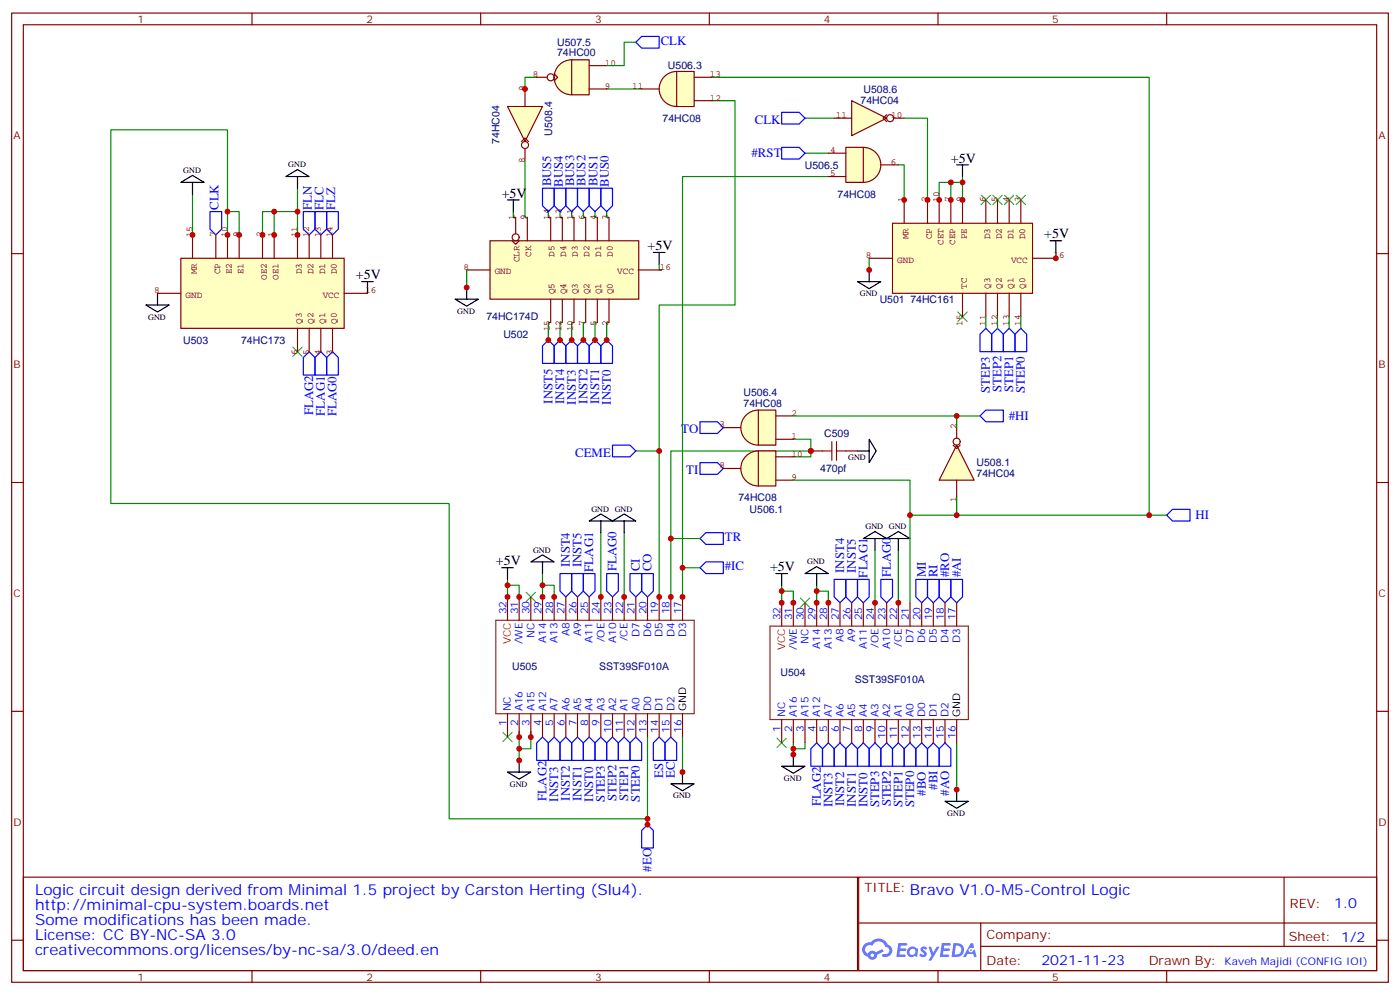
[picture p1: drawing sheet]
<svg xmlns="http://www.w3.org/2000/svg" width="423mm" height="301mm" viewBox="0 0 423 301" stroke-linecap="round" stroke-linejoin="round" font-family="sans-serif">
<g fill="none" stroke="#870000" stroke-width=".35">
<path d="M3.5 4h416.3v292.8h-416.3zM7.1 7.5h409.2v285.7h-409.2zM76.2 4v3.5M145.3 4v3.5M214.5 4v3.5M283.6 4v3.5M352.8 4v3.5M3.5 76.6h3.6M416.3 76.6h3.5M3.5 145.8h3.6M416.3 145.8h3.5M3.5 214.9h3.6"/>
<path d="M416.3 214.9h3.5M259.6 265h156.7v28.2h-156.7zM259.7 278.9h156.4M296.6 278.9v14.1M388.3 265v20.9M3.5 284.1h3.6M76.2 293.2v3.6M145.3 293.2v3.6M214.5 293.2v3.6M283.6 293.2v3.6M296.6 285.9h119.5M352.8 293.2v3.6"/>
<path d="M416.3 284.1h3.5"/>
</g>
<g fill="#5487ff">
<path d="M278.6 286.2a1.22 1.22 0 0 1 1.7 .2l-.3 .6a.47 .47 0 0 0-.4-.4 .47 .47 0 0 0-.5 .2l.2 .2a1.14 1.14 0 0 1 .7 1.8 1.14 1.14 0 0 1-1.9 0l-.2-.2 .5-.6 .7 .5a.29 .29 0 0 0 .4-.3 .29 .29 0 0 0-.3-.3 1.04 1.04 0 0 1-.6-1.7z"/>
<path d="M271.6 284.9h2.4l.3 .2-.1 .5-1.8 .1-.2 .8h1.6l.3 .4-.4 .4h-1.6l-.1 1.1h1.7l.2 .3-.2 .3-2.7 .1z"/>
<path d="M284.8 284.9h2.3l.4 .2-.2 .5-1.8 .1-.1 .8h1.5l.3 .4-.4 .4h-1.5l-.2 1.1h1.7l.2 .3-.2 .3-2.6 .1z"/>
<path d="M293.5 284.9h.7l.4 1.3-.6 .3a.69 .69 0 0 0-1.1 .3 .69 .69 0 0 0 .5 .9 .69 .69 0 0 0 .9-.6l.4-.2 .6 2.2h-.8l-.2-.9h-1.7l-.5 .9h-.9z"/>
<path d="M280.8 286h.7l.7 1.8 1.1-1.8h.8l-2.5 4.2h-.9l1-1.5z"/>
<path d="M288.3 284.9l-.6 4.2h1.4a2.11 2.11 0 0 0 2.4-2.1 2.11 2.11 0 0 0-2.5-2.1zM289 285.7a1.43 1.43 0 0 1 1.7 1.6 1.43 1.43 0 0 1-2 1.1z"/>
<path d="M274.6 286.6a1.54 1.54 0 0 0 0 2.1 1.54 1.54 0 0 0 2.1 .1l.6 .3 .3-2.3-.1-.3h-.5a1.49 1.49 0 0 0-2.4 .1zM274.9 287.6a.95 .95 0 0 1 1.9 0 .95 .95 0 0 1-1.9 0z"/>
<path d="M261.4 285.3a2.18 2.18 0 0 0 1 3.7 1.44 1.44 0 0 0 1.7 .9 1.44 1.44 0 0 0 1.1-1.4l2-1-.4-.8-1.9 1a1.47 1.47 0 0 0-2.5 .4 1.39 1.39 0 0 1-.6-1.9 1.39 1.39 0 0 1 2-.5 2.12 2.12 0 0 1 2.1-1.3 2.12 2.12 0 0 1 1.9 1.7 1.14 1.14 0 0 1 1.1 1.4 1.14 1.14 0 0 1-1.6 .7 .43 .43 0 0 0-.6 .4 .43 .43 0 0 0 .4 .5 1.98 1.98 0 0 0 2.6-1.2 1.98 1.98 0 0 0-1.3-2.6 3.1 3.1 0 0 0-5.2-.6l-.9 .1zM263.2 288.6a.55 .55 0 0 1 1.1 0 .55 .55 0 0 1-1.1 0z"/>
<circle cx="293.6" cy="287" r=".26"/>
</g>
<g fill="none" stroke="#008700" stroke-width=".35">
<path d="M162.3 23.4h-3.6v3.5M183.4 26.9h10.6M215.2 30.4h7v61.7h-22.9v88.2M215.2 23.4h132.3v132.2M243.4 35.7h8.8M273.4 35.7h7.1v24.7M158.7 48v17.7h.8M243.4 46.3h7.1M250.5 53.3h-44.1v127M271.6 49.8h1.8v10.6M287.5 55.1h-3.5v5.3M291 55.1h-3.5v5.3"/>
<path d="M291 53.3v7.1M68.8 63.9h3.5v7.1M68.8 71v-31.8h-35.3v112.9h102.3v95.3h60M155.2 63.9v1.8h.7M165.8 63.9v1.8h.7M169.3 63.9v1.8h.7M172.9 63.9v1.8h.7M176.4 63.9v1.8h.7M179.9 63.9v1.8h.7M183.4 63.9v1.8h.7M199.3 79.8v1.8h.7M166.5 97.4h-.7v5.3"/>
<path d="M170 97.4h-.7v5.3M173.6 97.4h-.7v5.3M177.1 97.4h-.7v5.3M180.6 97.4h-.7v5.3M184.1 97.4h-.7v5.3M192.3 136.2h7M239.9 132.7h5.3v5.3h-5.3M245.2 136.2h-42.4v44.1M153.5 176.8h3.5v3.5M153.5 175v5.3M164 176.8h3.6v3.5M164 173.3v7"/>
<path d="M181.7 160.9v19.4M188.7 160.9v19.4M236.4 178.6h3.5v3.5M236.4 176.8v5.3M246.9 178.6h3.6v3.5M246.9 176.8v5.3M264.6 166.2v15.9M271.6 166.2v15.9M157 220.9v8.8M160.5 220.9v5.3h-3.5M195.8 222.7v26.4M206.4 222.7v10.6"/>
<path d="M239.9 224.4v3.6M243.4 224.4v1.8h-3.5M289.3 224.4v14.1"/>
</g>
<g fill="none" stroke="#00f" stroke-width=".35">
<path d="M192.3 12.8l1.7-1.8h5.3v3.5h-5.3zM236.4 33.9h5.3l1.7 1.8-1.7 1.8h-5.3zM236.4 44.5h5.3l1.7 1.8-1.7 1.7h-5.3zM298.1 99.2l1.8 1.8v5.3h-3.6v-5.3zM301.6 99.2l1.8 1.8v5.3h-3.5v-5.3zM308.7 99.2l1.7 1.8v5.3h-3.5v-5.3zM165.8 102.7l1.8 1.8v5.3h-3.6v-5.3zM169.3 102.7l1.8 1.8v5.3h-3.5v-5.3zM172.9 102.7l1.7 1.8v5.3h-3.5v-5.3zM176.4 102.7l1.8 1.8v5.3h-3.6v-5.3zM179.9 102.7l1.8 1.8v5.3h-3.5v-5.3zM183.4 102.7l1.8 1.8v5.3h-3.5v-5.3z"/>
<path d="M303.4 101l1.8-1.8 1.7 1.8v5.3h-3.5zM185.2 134.5h5.3l1.8 1.7-1.8 1.8h-5.3zM211.7 139.8h5.3l1.7 1.7-1.7 1.8h-5.3zM211.7 127.4h5.3l1.7 1.8-1.7 1.8h-5.3zM298.1 123.9h5.3v3.5h-5.3l-1.8-1.7zM352.8 155.6l1.7-1.7h5.3v3.5h-5.3zM169.3 173.3h3.6v5.3l-1.8 1.7-1.8-1.7zM172.9 173.3h3.5v5.3l-1.8 1.7-1.7-1.7zM176.4 173.3h3.5v5.3l-1.7 1.7-1.8-1.7zM183.4 173.3h3.6v5.3l-1.8 1.7-1.8-1.7zM190.5 173.3h3.5v5.3l-1.7 1.7-1.8-1.7zM194 173.3h3.6v5.3l-1.8 1.7-1.8-1.7z"/>
<path d="M252.2 175h3.6v5.3l-1.8 1.8-1.8-1.8zM255.8 175h3.5v5.3l-1.8 1.8-1.7-1.8zM259.3 175h3.5v5.3l-1.7 1.8-1.8-1.8zM266.3 175h3.6v5.3l-1.8 1.8-1.8-1.8zM276.9 175h3.6v5.3l-1.8 1.8-1.8-1.8zM280.5 175h3.5v5.3l-1.8 1.8-1.7-1.8zM284 175h3.5v5.3l-1.7 1.8-1.8-1.8zM287.5 175h3.5v5.3l-1.7 1.8-1.8-1.8zM164 222.7l1.8 1.7v5.3h-3.5v-5.3zM167.6 222.7l1.7 1.7v5.3h-3.5v-5.3zM171.1 222.7l1.8 1.7v5.3h-3.6v-5.3zM174.6 222.7l1.8 1.7v5.3h-3.5v-5.3z"/>
<path d="M178.2 222.7l1.7 1.7v5.3h-3.5v-5.3zM181.7 222.7l1.7 1.7v5.3h-3.5v-5.3zM185.2 222.7l1.8 1.7v5.3h-3.6v-5.3zM188.7 222.7l1.8 1.7v5.3h-3.5v-5.3zM192.3 222.7l1.7 1.7v5.3h-3.5v-5.3zM199.3 222.7l1.8 1.7v5.3h-3.5v-5.3zM202.8 222.7l1.8 1.7v5.3h-3.5v-5.3zM246.9 224.4l1.8 1.8v5.3h-3.5v-5.3zM250.5 224.4l1.7 1.8v5.3h-3.5v-5.3zM254 224.4l1.8 1.8v5.3h-3.6v-5.3zM257.5 224.4l1.8 1.8v5.3h-3.5v-5.3zM259.3 226.2l1.8-1.8 1.7 1.8v5.3h-3.5z"/>
<path d="M264.6 224.4l1.7 1.8v5.3h-3.5v-5.3zM266.3 226.2l1.8-1.8 1.8 1.8v5.3h-3.6zM271.6 224.4l1.8 1.8v5.3h-3.5v-5.3zM275.2 224.4l1.7 1.8v5.3h-3.5v-5.3zM278.7 224.4l1.8 1.8v5.3h-3.6v-5.3zM282.2 224.4l1.8 1.8v5.3h-3.5v-5.3zM284 226.2l1.8-1.8 1.7 1.8v5.3h-3.5zM195.8 249.1l1.8 1.8v5.3h-3.6v-5.3z"/>
</g>
<g fill="none" stroke="#000" stroke-width=".35">
<path d="M289.3 49.8h3.5M291 49.8v3.5M153.5 60.4h3.5M155.2 60.4v3.5M259.3 136.2h3.5M262.8 132.7l2.1 3.5-2.1 3.6zM178.2 157.4l3.5-2.1 3.5 2.1zM181.7 157.4v3.5M185.2 157.4l3.5-2.1 3.6 2.1zM188.7 157.4v3.5M151.7 171.5h3.5M153.5 171.5v3.5"/>
<path d="M160.5 169.8l3.5-2.2 3.6 2.2zM164 169.8v3.5M234.6 173.3h3.5M236.4 173.3v3.5M243.4 173.3l3.5-2.1 3.6 2.1zM246.9 173.3v3.5M261.1 162.7l3.5-2.1 3.5 2.1zM264.6 162.7v3.5M268.1 162.7l3.5-2.1 3.6 2.1zM271.6 162.7v3.5M153.5 233.3h7l-3.5 2.1zM157 229.7v3.6"/>
<path d="M202.8 236.8h7.1l-3.5 2.1zM206.4 233.3v3.5M236.4 231.5h7l-3.5 2.1zM239.9 228v3.5M289.3 238.5v3.6M285.8 242.1h7l-3.5 2.1z"/>
</g>
<g fill="none" stroke="#3c3" stroke-width=".35">
<path d="M296.7 59l2.8 2.8M299.5 59l-2.8 2.8M300.2 59l2.8 2.8M303 59l-2.8 2.8M303.7 59l2.9 2.8M306.6 59l-2.9 2.8M307.3 59l2.8 2.8M310.1 59l-2.8 2.8M289.6 94.3l2.9 2.8M292.5 94.3l-2.9 2.8M159.1 178.9l2.8 2.9M161.9 178.9l-2.8 2.9"/>
<path d="M242 180.7l2.8 2.8M244.8 180.7l-2.8 2.8M152 221.3l2.9 2.8M154.9 221.3l-2.9 2.8M234.9 223l2.9 2.8M237.8 223l-2.9 2.8"/>
</g>
<path d="M248.7 136.2h2.8M251.5 133.4v5.7M252.9 133.4v5.7M252.9 136.2h2.9" fill="none" stroke="#a10000" stroke-width=".35"/>
<path d="M245.2 136.2h3.5M255.8 136.2h3.5" fill="none" stroke="#870000" stroke-width=".35"/>
<path d="M148.2 72.7h44.9v17.7h-44.9z" fill="#ffffc2" stroke="#850000" stroke-width=".35"/>
<g fill="none" stroke="#850000" stroke-width=".35">
<path d="M154.9 72.7l1 1.1 1.1-1.1M155.9 65.7v4.9M159.5 65.7v7M166.5 65.7v7M170 65.7v7M173.6 65.7v7M177.1 65.7v7M180.6 65.7v7M184.1 65.7v7M141.1 81.6h7.1M166.5 90.4v7M170 90.4v7"/>
<path d="M173.6 90.4v7M177.1 90.4v7M180.6 90.4v7M184.1 90.4v7M193 81.6h7"/>
<circle cx="155.9" cy="71.7" r="1.06"/>
</g>
<path d="M58.2 58.6v12.4M90 56.9v14.1M82.9 63.9h-3.5v7.1M90 63.9h-7.1v7.1M262.8 78v3.6M319.3 76.3v1.7M141.1 81.6v5.3" fill="none" stroke="#008700" stroke-width=".35"/>
<g fill="none" stroke="#00f" stroke-width=".35">
<path d="M164 56.9h3.6v5.3l-1.8 1.7-1.8-1.7zM167.6 56.9h3.5v5.3l-1.8 1.7-1.7-1.7zM171.1 56.9h3.5v5.3l-1.7 1.7-1.8-1.7zM174.6 56.9h3.6v5.3l-1.8 1.7-1.8-1.7zM178.2 56.9h3.5v5.3l-1.8 1.7-1.7-1.7zM181.7 56.9h3.5v5.3l-1.8 1.7-1.7-1.7zM63.5 63.9h3.5v5.3l-1.7 1.8-1.8-1.8zM91.7 63.9h3.5v5.3l-1.7 1.8-1.8-1.8zM95.2 63.9h3.6v5.3l-1.8 1.8-1.8-1.8zM98.8 63.9h3.5v5.3l-1.8 1.8-1.7-1.8zM93.5 106.3l1.7 1.7v5.3h-3.5v-5.3zM97 106.3l1.8 1.7v5.3h-3.6v-5.3z"/>
<path d="M100.5 106.3l1.8 1.7v5.3h-3.5v-5.3z"/>
</g>
<g fill="none" stroke="#000" stroke-width=".35">
<path d="M54.7 55.1l3.5-2.1 3.5 2.1zM58.2 55.1v3.5M86.4 53.3l3.6-2.1 3.5 2.1zM90 53.3v3.6M197.6 76.3h3.5M199.3 76.3v3.5M317.5 72.7h3.5M319.3 72.7v3.6M44.1 92.1h7.1l-3.6 2.2zM47.6 88.6v3.5M109.4 85.1h3.5M111.1 85.1v3.5"/>
<path d="M137.6 90.4h7l-3.5 2.1zM141.1 86.9v3.5M259.3 85.1h7l-3.5 2.1zM262.8 81.6v3.5"/>
</g>
<path d="M88.5 104.8l2.9 2.9M91.4 104.8l-2.9 2.9" fill="none" stroke="#3c3" stroke-width=".35"/>
<g fill="#ffffc2" stroke="#850000" stroke-width=".35">
<path d="M169.1 19.6a5.3 5.3 0 0 1 3.8-1.5v10.5a5.3 5.3 0 0 1-4.9-3.2 5.3 5.3 0 0 1 1.1-5.8z"/>
<path d="M172.9 18.1h5.3v10.5h-5.3z"/>
</g>
<g fill="none" stroke="#850000" stroke-width=".35">
<path d="M178.2 19.8h5.2M162.3 23.4h3.2M167.6 22.3l1 1.1-1 1M178.2 26.9h5.2"/>
<circle cx="166.5" cy="23.4" r="1.06"/>
</g>
<path d="M257.5 30.4l10.6 5.3-10.6 5.3z" fill="#ffffc2" stroke="#850000" stroke-width=".35"/>
<g fill="none" stroke="#850000" stroke-width=".35">
<path d="M252.2 35.7h5.3M268.1 34.6l-1 1.1 1 1.1M270.2 35.7h3.2"/>
<circle cx="269.2" cy="35.7" r="1.06"/>
</g>
<path d="M153.5 32.2h10.5l-5.3 10.6z" fill="#ffffc2" stroke="#850000" stroke-width=".35"/>
<g fill="none" stroke="#850000" stroke-width=".35">
<path d="M158.7 26.9v5.3M157.7 42.8l1-1.1 1.1 1.1M158.7 44.9v3.1"/>
<circle cx="158.7" cy="43.8" r="1.06"/>
</g>
<path d="M289.3 134.5l5.3 10.6h-10.6z" fill="#ffffc2" stroke="#850000" stroke-width=".35"/>
<g fill="none" stroke="#850000" stroke-width=".35">
<path d="M288.2 134.5l1.1 1 1-1M289.3 129.2v3.2M289.3 145.1v5.3"/>
<circle cx="289.3" cy="133.4" r="1.06"/>
</g>
<g fill="#ffffc2" stroke="#850000" stroke-width=".35">
<path d="M261.1 44.5a5.3 5.3 0 0 1 5.2 5.3 5.3 5.3 0 0 1-5.2 5.3z"/>
<path d="M255.8 44.5h5.3v10.6h-5.3z"/>
</g>
<path d="M250.5 46.3h5.3M250.5 53.3h5.3M266.3 49.8h5.3" fill="none" stroke="#850000" stroke-width=".35"/>
<g fill="#ffffc2" stroke="#850000" stroke-width=".35">
<path d="M225.6 125.4a5.3 5.3 0 0 1 3.7-1.5v10.6a5.3 5.3 0 0 1-4.9-3.3 5.3 5.3 0 0 1 1.2-5.8z"/>
<path d="M229.3 123.9h5.3v10.6h-5.3z"/>
</g>
<path d="M218.7 129.2h5.3M234.6 132.7h5.3M234.6 125.7h5.3" fill="none" stroke="#850000" stroke-width=".35"/>
<g fill="#ffffc2" stroke="#850000" stroke-width=".35">
<path d="M200.9 23.1a5.3 5.3 0 0 1 3.7-1.5v10.6a5.3 5.3 0 0 1-4.9-3.3 5.3 5.3 0 0 1 1.2-5.8z"/>
<path d="M204.6 21.6h5.3v10.6h-5.3z"/>
</g>
<path d="M194 26.9h5.3M209.9 30.4h5.3M209.9 23.4h5.3" fill="none" stroke="#850000" stroke-width=".35"/>
<g fill="#ffffc2" stroke="#850000" stroke-width=".35">
<path d="M225.6 137.8a5.3 5.3 0 0 1 3.7-1.6v10.6a5.3 5.3 0 0 1-4.9-3.2 5.3 5.3 0 0 1 1.2-5.8z"/>
<path d="M229.3 136.2h5.3v10.6h-5.3z"/>
</g>
<path d="M234.6 138h5.3M218.7 141.5h5.3M234.6 145.1h5.3" fill="none" stroke="#850000" stroke-width=".35"/>
<path d="M149.9 187.4h60v28.2h-60zM232.8 189.2h60v28.2h-60z" fill="none" stroke="#8c2424" stroke-width=".35"/>
<g fill="none" stroke="#870000" stroke-width=".35">
<path d="M153.5 180.3v7.1M157 180.3v7.1M160.5 180.3v7.1M164 180.3v7.1M167.6 180.3v7.1M171.1 180.3v7.1M174.6 180.3v7.1M178.2 180.3v7.1M181.7 180.3v7.1M185.2 180.3v7.1M188.7 180.3v7.1M192.3 180.3v7.1"/>
<path d="M195.8 180.3v7.1M199.3 180.3v7.1M202.8 180.3v7.1M206.4 180.3v7.1M236.4 182.1v7.1M239.9 182.1v7.1M243.4 182.1v7.1M246.9 182.1v7.1M250.5 182.1v7.1M254 182.1v7.1M257.5 182.1v7.1M261.1 182.1v7.1"/>
<path d="M264.6 182.1v7.1M268.1 182.1v7.1M271.6 182.1v7.1M275.2 182.1v7.1M278.7 182.1v7.1M282.2 182.1v7.1M285.8 182.1v7.1M289.3 182.1v7.1M153.5 215.6v7.1M157 215.6v7.1M160.5 215.6v7.1M164 215.6v7.1"/>
<path d="M167.6 215.6v7.1M171.1 215.6v7.1M174.6 215.6v7.1M178.2 215.6v7.1M181.7 215.6v7.1M185.2 215.6v7.1M188.7 215.6v7.1M192.3 215.6v7.1M195.8 215.6v7.1M199.3 215.6v7.1M202.8 215.6v7.1M206.4 215.6v7.1"/>
<path d="M236.4 217.4v7M239.9 217.4v7M243.4 217.4v7M246.9 217.4v7M250.5 217.4v7M254 217.4v7M257.5 217.4v7M261.1 217.4v7M264.6 217.4v7M268.1 217.4v7M271.6 217.4v7M275.2 217.4v7"/>
<path d="M278.7 217.4v7M282.2 217.4v7M285.8 217.4v7M289.3 217.4v7"/>
</g>
<path d="M54.7 78h49.4v21.2h-49.4z" fill="#ffffc2" stroke="#850000" stroke-width=".35"/>
<g fill="none" stroke="#850000" stroke-width=".35">
<path d="M58.2 71v7M65.3 71v7M68.8 71v7M72.3 71v7M79.4 71v7M82.9 71v7M90 71v7M93.5 71v7M97 71v7M100.5 71v7M47.6 88.6h7.1M90 99.2v7.1"/>
<path d="M93.5 99.2v7.1M97 99.2v7.1M100.5 99.2v7.1M104.1 88.6h7"/>
</g>
<path d="M269.9 67.5h42.3v21.1h-42.3z" fill="#ffffc2" stroke="#850000" stroke-width=".35"/>
<g fill="none" stroke="#850000" stroke-width=".35">
<path d="M262.8 78h7.1M273.4 60.4v7.1M280.5 60.4v7.1M284 60.4v7.1M287.5 60.4v7.1M291 60.4v7.1M298.1 60.4v7.1M301.6 60.4v7.1M305.2 60.4v7.1M308.7 60.4v7.1M312.2 78h7.1M291 88.6v7.1"/>
<path d="M298.1 88.6v7.1M301.6 88.6v7.1M305.2 88.6v7.1M308.7 88.6v7.1"/>
</g>
<path d="M192.3 12.8h-3.6v7h-5.3M298.1 95.7v3.5M301.6 95.7v3.5M305.2 95.7v3.5M308.7 95.7v3.5M239.9 125.7h49.4v3.5M289.3 125.7h7M239.9 145.1h35.3v37M275.2 155.6h77.6M289.3 150.4v5.2M202.8 162.7h8.9M206.4 171.5h5.3" fill="none" stroke="#008700" stroke-width=".35"/>
<path d="M7.1 265h252.2v28.2h-252.2z" fill="none" stroke="#870000" stroke-width=".35"/>
<path d="M211.7 162.7l1.7-1.8h5.3v3.6h-5.3zM211.7 171.5l1.7-1.7h5.3v3.5h-5.3z" fill="none" stroke="#00f" stroke-width=".35"/>
<g fill="#c00">
<circle cx="160.5" cy="222.7" r=".88"/>
<circle cx="157" cy="222.7" r=".88"/>
<circle cx="245.2" cy="136.2" r=".88"/>
<circle cx="199.3" cy="136.2" r=".88"/>
<circle cx="157" cy="229.7" r=".88"/>
<circle cx="90" cy="63.9" r=".88"/>
<circle cx="82.9" cy="63.9" r=".88"/>
<circle cx="291" cy="55.1" r=".88"/>
<circle cx="287.5" cy="55.1" r=".88"/>
<circle cx="153.5" cy="176.8" r=".88"/>
<circle cx="236.4" cy="178.6" r=".88"/>
<circle cx="164" cy="176.8" r=".88"/>
<circle cx="246.9" cy="178.6" r=".88"/>
<circle cx="157" cy="226.2" r=".88"/>
<circle cx="239.9" cy="226.2" r=".88"/>
<circle cx="195.8" cy="247.4" r=".88"/>
<circle cx="68.8" cy="63.9" r=".88"/>
<circle cx="319.3" cy="78" r=".88"/>
<circle cx="262.8" cy="81.6" r=".88"/>
<circle cx="90" cy="71" r=".88"/>
<circle cx="82.9" cy="71" r=".88"/>
<circle cx="79.4" cy="71" r=".88"/>
<circle cx="58.2" cy="71" r=".88"/>
<circle cx="141.1" cy="86.9" r=".88"/>
<circle cx="183.4" cy="102.7" r=".88"/>
<circle cx="179.9" cy="102.7" r=".88"/>
<circle cx="176.4" cy="102.7" r=".88"/>
<circle cx="172.9" cy="102.7" r=".88"/>
<circle cx="169.3" cy="102.7" r=".88"/>
<circle cx="165.8" cy="102.7" r=".88"/>
<circle cx="291" cy="60.4" r=".88"/>
<circle cx="287.5" cy="60.4" r=".88"/>
<circle cx="284" cy="60.4" r=".88"/>
<circle cx="158.8" cy="26.9" r=".88"/>
<circle cx="280.5" cy="60.4" r=".88"/>
<circle cx="273.4" cy="60.4" r=".88"/>
<circle cx="206.4" cy="180.3" r=".88"/>
<circle cx="153.5" cy="180.3" r=".88"/>
<circle cx="157" cy="180.3" r=".88"/>
<circle cx="236.4" cy="182.1" r=".88"/>
<circle cx="239.9" cy="182.1" r=".88"/>
<circle cx="164" cy="180.3" r=".88"/>
<circle cx="167.6" cy="180.3" r=".88"/>
<circle cx="246.9" cy="182.1" r=".88"/>
<circle cx="250.5" cy="182.1" r=".88"/>
<circle cx="181.7" cy="180.3" r=".88"/>
<circle cx="264.6" cy="182.1" r=".88"/>
<circle cx="271.6" cy="182.1" r=".88"/>
<circle cx="188.7" cy="180.3" r=".88"/>
<circle cx="199.3" cy="180.3" r=".88"/>
<circle cx="202.8" cy="180.3" r=".88"/>
<circle cx="206.4" cy="233.3" r=".88"/>
<circle cx="239.9" cy="228" r=".88"/>
<circle cx="289.3" cy="238.5" r=".88"/>
<circle cx="195.8" cy="249.1" r=".88"/>
<circle cx="68.8" cy="71" r=".88"/>
<circle cx="72.3" cy="71" r=".88"/>
<circle cx="202.8" cy="162.7" r=".88"/>
<circle cx="206.4" cy="171.5" r=".88"/>
<circle cx="347.5" cy="155.6" r=".88"/>
<circle cx="275.2" cy="155.6" r=".88"/>
<circle cx="289.3" cy="155.6" r=".88"/>
<circle cx="289.3" cy="125.7" r=".88"/>
</g>
<g font-size="4.6" fill="#00f">
<text x="10.6" y="270.3">Logic circuit design derived from Minimal 1.5 project by Carston Herting (Slu4).</text>
<text x="10.6" y="274.9">http://minimal-cpu-system.boards.net</text>
<text x="275.2" y="270.3">Bravo V1.0-M5-Control Logic</text>
<text x="10.6" y="279.5">Some modifications has been made.</text>
<text x="10.6" y="284.1">License: CC BY-NC-SA 3.0</text>
<text x="10.6" y="288.6">creativecommons.org/licenses/by-nc-sa/3.0/deed.en</text>
</g>
<g font-size="4.2">
<text x="287.5" y="49.1">+5V</text>
<text x="151.7" y="59.7">+5V</text>
<text x="195.8" y="75.6">+5V</text>
<text x="315.7" y="72">+5V</text>
<text x="107.6" y="84.4">+5V</text>
<text x="149.9" y="170.8">+5V</text>
<text x="232.8" y="172.6">+5V</text>
</g>
<g font-size="4.2" fill="#00f">
<text x="403.4" y="274.3">1.0</text>
<text x="314.9" y="291.6">2021-11-23</text>
</g>
<g font-size="3.9" fill="#00f">
<text x="199.8" y="13.6">CLK</text>
<text x="228.3" y="37.3">CLK</text>
<text x="227.3" y="47.5">#RST</text>
<text x="166.7" y="56.3" transform="rotate(-90 166.7 56.3)">BUS5</text>
<text x="170.2" y="56.3" transform="rotate(-90 170.2 56.3)">BUS4</text>
<text x="173.6" y="56.3" transform="rotate(-90 173.6 56.3)">BUS3</text>
<text x="177.1" y="56.3" transform="rotate(-90 177.1 56.3)">BUS2</text>
<text x="180.6" y="56.3" transform="rotate(-90 180.6 56.3)">BUS1</text>
<text x="184.1" y="56.4" transform="rotate(-90 184.1 56.4)">BUS0</text>
<text x="66.1" y="63.4" transform="rotate(-90 66.1 63.4)">CLK</text>
<text x="94.3" y="63.4" transform="rotate(-90 94.3 63.4)">FLN</text>
<text x="97.9" y="63.4" transform="rotate(-90 97.9 63.4)">FLC</text>
<text x="101.4" y="63.4" transform="rotate(-90 101.4 63.4)">FLZ</text>
<text x="299.3" y="118.7" transform="rotate(-90 299.3 118.7)">STEP3</text>
<text x="302.9" y="118.4" transform="rotate(-90 302.9 118.4)">STEP2</text>
<text x="306.4" y="118.5" transform="rotate(-90 306.4 118.5)">STEP1</text>
<text x="309.9" y="118.7" transform="rotate(-90 309.9 118.7)">STEP0</text>
<text x="94.7" y="125.5" transform="rotate(-90 94.7 125.5)">FLAG2</text>
<text x="98.2" y="125.6" transform="rotate(-90 98.2 125.6)">FLAG1</text>
<text x="101.8" y="125.7" transform="rotate(-90 101.8 125.7)">FLAG0</text>
<text x="167" y="121.9" transform="rotate(-90 167 121.9)">INST5</text>
<text x="170.6" y="122" transform="rotate(-90 170.6 122)">INST4</text>
<text x="174.1" y="122.2" transform="rotate(-90 174.1 122.2)">INST3</text>
<text x="177.6" y="121.9" transform="rotate(-90 177.6 121.9)">INST2</text>
<text x="181.1" y="122" transform="rotate(-90 181.1 122)">INST1</text>
<text x="184.7" y="122.2" transform="rotate(-90 184.7 122.2)">INST0</text>
<text x="206" y="131">TO</text>
<text x="305" y="126.9">#HI</text>
<text x="173.9" y="138">CEME</text>
<text x="207.5" y="143.3">TI</text>
<text x="361.5" y="156.9">HI</text>
<text x="219.2" y="163.4">TR</text>
<text x="172.3" y="171.3" transform="rotate(-90 172.3 171.3)">INST4</text>
<text x="175.9" y="171.4" transform="rotate(-90 175.9 171.4)">INST5</text>
<text x="179.4" y="172.7" transform="rotate(-90 179.4 172.7)">FLAG1</text>
<text x="186.4" y="172.6" transform="rotate(-90 186.4 172.6)">FLAG0</text>
<text x="193.5" y="172.6" transform="rotate(-90 193.5 172.6)">CI</text>
<text x="197" y="172.6" transform="rotate(-90 197 172.6)">CO</text>
<text x="219.2" y="172.2">#IC</text>
<text x="255.2" y="173.1" transform="rotate(-90 255.2 173.1)">INST4</text>
<text x="258.8" y="173.1" transform="rotate(-90 258.8 173.1)">INST5</text>
<text x="262.3" y="174.5" transform="rotate(-90 262.3 174.5)">FLAG1</text>
<text x="269.3" y="174.4" transform="rotate(-90 269.3 174.4)">FLAG0</text>
<text x="279.9" y="174.4" transform="rotate(-90 279.9 174.4)">MI</text>
<text x="283.5" y="174.4" transform="rotate(-90 283.5 174.4)">RI</text>
<text x="287" y="174.4" transform="rotate(-90 287 174.4)">#RO</text>
<text x="290.5" y="174.4" transform="rotate(-90 290.5 174.4)">#AI</text>
<text x="200.6" y="235.1" transform="rotate(-90 200.6 235.1)">ES</text>
<text x="204.1" y="235.1" transform="rotate(-90 204.1 235.1)">EC</text>
<text x="283.5" y="238.6" transform="rotate(-90 283.5 238.6)">#BI</text>
<text x="165.3" y="241.9" transform="rotate(-90 165.3 241.9)">FLAG2</text>
<text x="168.8" y="242.2" transform="rotate(-90 168.8 242.2)">INST3</text>
<text x="172.3" y="241.9" transform="rotate(-90 172.3 241.9)">INST2</text>
<text x="175.9" y="242" transform="rotate(-90 175.9 242)">INST1</text>
<text x="179.4" y="242.2" transform="rotate(-90 179.4 242.2)">INST0</text>
<text x="182.9" y="242.2" transform="rotate(-90 182.9 242.2)">STEP3</text>
<text x="186.4" y="241.9" transform="rotate(-90 186.4 241.9)">STEP2</text>
<text x="190" y="242" transform="rotate(-90 190 242)">STEP1</text>
<text x="193.5" y="242.2" transform="rotate(-90 193.5 242.2)">STEP0</text>
<text x="248.2" y="243.7" transform="rotate(-90 248.2 243.7)">FLAG2</text>
<text x="251.7" y="243.9" transform="rotate(-90 251.7 243.9)">INST3</text>
<text x="255.2" y="243.7" transform="rotate(-90 255.2 243.7)">INST2</text>
<text x="258.8" y="243.8" transform="rotate(-90 258.8 243.8)">INST1</text>
<text x="262.3" y="243.9" transform="rotate(-90 262.3 243.9)">INST0</text>
<text x="265.8" y="243.9" transform="rotate(-90 265.8 243.9)">STEP3</text>
<text x="269.3" y="243.7" transform="rotate(-90 269.3 243.7)">STEP2</text>
<text x="272.9" y="243.8" transform="rotate(-90 272.9 243.8)">STEP1</text>
<text x="276.4" y="243.9" transform="rotate(-90 276.4 243.9)">STEP0</text>
<text x="279.9" y="240.4" transform="rotate(-90 279.9 240.4)">#BO</text>
<text x="287" y="240.4" transform="rotate(-90 287 240.4)">#AO</text>
<text x="197" y="263.3" transform="rotate(-90 197 263.3)">#EO</text>
</g>
<g font-size="3.9" fill="#800">
<text x="261.4" y="269.6">TITLE:</text>
<text x="390" y="274.3">REV:</text>
<text x="298.3" y="283.8">Company:</text>
<text x="389.7" y="284.4">Sheet: 1/2</text>
<text x="298.3" y="291.5">Date:</text>
<text x="347.4" y="291.6">Drawn By:</text>
</g>
<g font-size="3.2" fill="#800">
<text x="41.6" y="6.9">1</text>
<text x="110.8" y="6.9">2</text>
<text x="179.9" y="6.9">3</text>
<text x="249.1" y="6.9">4</text>
<text x="318.2" y="6.9">5</text>
<text x="4.1" y="42.1">A</text>
<text x="416.8" y="42.1">A</text>
<text x="4.1" y="111.2">B</text>
<text x="416.8" y="111.2">B</text>
<text x="4.1" y="180.3">C</text>
<text x="416.8" y="180.3">C</text>
<text x="4.1" y="249.5">D</text>
<text x="416.8" y="249.5">D</text>
<text x="41.6" y="296.2">1</text>
<text x="110.8" y="296.2">2</text>
<text x="179.9" y="296.2">3</text>
<text x="249.1" y="296.2">4</text>
<text x="318.2" y="296.2">5</text>
</g>
<g font-size="3.2" fill="#000080">
<text x="168.5" y="17">74HC00</text>
<text x="168.5" y="13.8">U507.5</text>
<text x="202" y="21">U506.3</text>
<text x="261.1" y="28">U508.6</text>
<text x="260.2" y="31.5">74HC04</text>
<text x="167" y="40.9" transform="rotate(-90 167 40.9)">U508.4</text>
<text x="200.3" y="36.8">74HC08</text>
<text x="151.1" y="43.5" transform="rotate(-90 151.1 43.5)">74HC04</text>
<text x="243.4" y="50.9">U506.5</text>
<text x="253.3" y="59.8">74HC08</text>
<text x="266" y="91.5">U501</text>
<text x="275.3" y="91.5">74HC161</text>
<text x="147.1" y="96.8">74HC174D</text>
<text x="55.4" y="104.1">U503</text>
<text x="72.9" y="104.1">74HC173</text>
<text x="152.2" y="102.1">U502</text>
<text x="224.8" y="119.6">U506.4</text>
<text x="224.8" y="122.8">74HC08</text>
<text x="249.2" y="132.1">C509</text>
<text x="248" y="142.7">470pf</text>
<text x="295.3" y="140.9">U508.1</text>
<text x="295.3" y="144.1">74HC04</text>
<text x="223.3" y="151.5">74HC08</text>
<text x="226.7" y="155">U506.1</text>
<text x="154.9" y="202.6">U505</text>
<text x="181.2" y="202.6">SST39SF010A</text>
<text x="236" y="204.3">U504</text>
<text x="258.5" y="206.2">SST39SF010A</text>
</g>
<g font-size="3.2" fill="#00f">
<text x="153.1" y="185.6" transform="rotate(-90 153.1 185.6)">32</text>
<text x="156.6" y="185.6" transform="rotate(-90 156.6 185.6)">31</text>
<text x="160.2" y="185.6" transform="rotate(-90 160.2 185.6)">30</text>
<text x="163.7" y="185.6" transform="rotate(-90 163.7 185.6)">29</text>
<text x="167.2" y="185.6" transform="rotate(-90 167.2 185.6)">28</text>
<text x="170.7" y="185.6" transform="rotate(-90 170.7 185.6)">27</text>
<text x="174.3" y="185.6" transform="rotate(-90 174.3 185.6)">26</text>
<text x="177.8" y="185.6" transform="rotate(-90 177.8 185.6)">25</text>
<text x="181.3" y="185.6" transform="rotate(-90 181.3 185.6)">24</text>
<text x="184.9" y="185.6" transform="rotate(-90 184.9 185.6)">23</text>
<text x="188.4" y="185.6" transform="rotate(-90 188.4 185.6)">22</text>
<text x="191.9" y="185.6" transform="rotate(-90 191.9 185.6)">21</text>
<text x="195.4" y="185.6" transform="rotate(-90 195.4 185.6)">20</text>
<text x="199" y="185.6" transform="rotate(-90 199 185.6)">19</text>
<text x="202.5" y="185.6" transform="rotate(-90 202.5 185.6)">18</text>
<text x="206" y="185.6" transform="rotate(-90 206 185.6)">17</text>
<text x="236" y="187.4" transform="rotate(-90 236 187.4)">32</text>
<text x="239.5" y="187.4" transform="rotate(-90 239.5 187.4)">31</text>
<text x="243.1" y="187.4" transform="rotate(-90 243.1 187.4)">30</text>
<text x="246.6" y="187.4" transform="rotate(-90 246.6 187.4)">29</text>
<text x="250.1" y="187.4" transform="rotate(-90 250.1 187.4)">28</text>
<text x="253.6" y="187.4" transform="rotate(-90 253.6 187.4)">27</text>
<text x="257.2" y="187.4" transform="rotate(-90 257.2 187.4)">26</text>
<text x="260.7" y="187.4" transform="rotate(-90 260.7 187.4)">25</text>
<text x="264.2" y="187.4" transform="rotate(-90 264.2 187.4)">24</text>
<text x="267.8" y="187.4" transform="rotate(-90 267.8 187.4)">23</text>
<text x="271.3" y="187.4" transform="rotate(-90 271.3 187.4)">22</text>
<text x="274.8" y="187.4" transform="rotate(-90 274.8 187.4)">21</text>
<text x="278.3" y="187.4" transform="rotate(-90 278.3 187.4)">20</text>
<text x="281.9" y="187.4" transform="rotate(-90 281.9 187.4)">19</text>
<text x="285.4" y="187.4" transform="rotate(-90 285.4 187.4)">18</text>
<text x="288.9" y="187.4" transform="rotate(-90 288.9 187.4)">17</text>
<text x="158" y="194.7" transform="rotate(-90 158 194.7)">/WE</text>
<text x="161.6" y="192.7" transform="rotate(-90 161.6 192.7)">NC</text>
<text x="165.1" y="194.3" transform="rotate(-90 165.1 194.3)">A14</text>
<text x="168.6" y="194.3" transform="rotate(-90 168.6 194.3)">A13</text>
<text x="172.2" y="192.3" transform="rotate(-90 172.2 192.3)">A8</text>
<text x="175.7" y="192.3" transform="rotate(-90 175.7 192.3)">A9</text>
<text x="179.2" y="194.3" transform="rotate(-90 179.2 194.3)">A11</text>
<text x="182.7" y="194" transform="rotate(-90 182.7 194)">/OE</text>
<text x="186.3" y="194.3" transform="rotate(-90 186.3 194.3)">A10</text>
<text x="189.8" y="193.8" transform="rotate(-90 189.8 193.8)">/CE</text>
<text x="193.3" y="192.6" transform="rotate(-90 193.3 192.6)">D7</text>
<text x="196.8" y="192.6" transform="rotate(-90 196.8 192.6)">D6</text>
<text x="200.4" y="192.6" transform="rotate(-90 200.4 192.6)">D5</text>
<text x="203.9" y="192.6" transform="rotate(-90 203.9 192.6)">D4</text>
<text x="207.4" y="192.6" transform="rotate(-90 207.4 192.6)">D3</text>
<text x="240.9" y="196.5" transform="rotate(-90 240.9 196.5)">/WE</text>
<text x="244.5" y="194.5" transform="rotate(-90 244.5 194.5)">NC</text>
<text x="248" y="196.1" transform="rotate(-90 248 196.1)">A14</text>
<text x="251.5" y="196.1" transform="rotate(-90 251.5 196.1)">A13</text>
<text x="255.1" y="194" transform="rotate(-90 255.1 194)">A8</text>
<text x="258.6" y="194" transform="rotate(-90 258.6 194)">A9</text>
<text x="262.1" y="196.1" transform="rotate(-90 262.1 196.1)">A11</text>
<text x="265.6" y="195.8" transform="rotate(-90 265.6 195.8)">/OE</text>
<text x="269.2" y="196.1" transform="rotate(-90 269.2 196.1)">A10</text>
<text x="272.7" y="195.5" transform="rotate(-90 272.7 195.5)">/CE</text>
<text x="276.2" y="194.3" transform="rotate(-90 276.2 194.3)">D7</text>
<text x="279.8" y="194.3" transform="rotate(-90 279.8 194.3)">D6</text>
<text x="283.3" y="194.3" transform="rotate(-90 283.3 194.3)">D5</text>
<text x="286.8" y="194.3" transform="rotate(-90 286.8 194.3)">D4</text>
<text x="290.3" y="194.3" transform="rotate(-90 290.3 194.3)">D3</text>
<text x="154.5" y="214.9" transform="rotate(-90 154.5 214.9)">NC</text>
<text x="158" y="214.9" transform="rotate(-90 158 214.9)">A16</text>
<text x="161.6" y="214.9" transform="rotate(-90 161.6 214.9)">A15</text>
<text x="165.1" y="214.9" transform="rotate(-90 165.1 214.9)">A12</text>
<text x="168.6" y="214.9" transform="rotate(-90 168.6 214.9)">A7</text>
<text x="172.2" y="214.9" transform="rotate(-90 172.2 214.9)">A6</text>
<text x="175.7" y="214.9" transform="rotate(-90 175.7 214.9)">A5</text>
<text x="179.2" y="214.9" transform="rotate(-90 179.2 214.9)">A4</text>
<text x="182.7" y="214.9" transform="rotate(-90 182.7 214.9)">A3</text>
<text x="186.3" y="214.9" transform="rotate(-90 186.3 214.9)">A2</text>
<text x="189.8" y="214.9" transform="rotate(-90 189.8 214.9)">A1</text>
<text x="193.3" y="214.9" transform="rotate(-90 193.3 214.9)">A0</text>
<text x="196.8" y="214.9" transform="rotate(-90 196.8 214.9)">D0</text>
<text x="200.4" y="214.9" transform="rotate(-90 200.4 214.9)">D1</text>
<text x="203.9" y="214.9" transform="rotate(-90 203.9 214.9)">D2</text>
<text x="153.1" y="219.4" transform="rotate(-90 153.1 219.4)">1</text>
<text x="156.6" y="219.4" transform="rotate(-90 156.6 219.4)">2</text>
<text x="160.2" y="219.4" transform="rotate(-90 160.2 219.4)">3</text>
<text x="163.7" y="219.4" transform="rotate(-90 163.7 219.4)">4</text>
<text x="167.2" y="219.4" transform="rotate(-90 167.2 219.4)">5</text>
<text x="170.7" y="219.4" transform="rotate(-90 170.7 219.4)">6</text>
<text x="174.3" y="219.4" transform="rotate(-90 174.3 219.4)">7</text>
<text x="177.8" y="219.4" transform="rotate(-90 177.8 219.4)">8</text>
<text x="181.3" y="219.4" transform="rotate(-90 181.3 219.4)">9</text>
<text x="184.9" y="221.4" transform="rotate(-90 184.9 221.4)">10</text>
<text x="188.4" y="221.4" transform="rotate(-90 188.4 221.4)">11</text>
<text x="191.9" y="221.4" transform="rotate(-90 191.9 221.4)">12</text>
<text x="195.4" y="221.4" transform="rotate(-90 195.4 221.4)">13</text>
<text x="199" y="221.4" transform="rotate(-90 199 221.4)">14</text>
<text x="202.5" y="221.4" transform="rotate(-90 202.5 221.4)">15</text>
<text x="206" y="221.4" transform="rotate(-90 206 221.4)">16</text>
<text x="236" y="221.2" transform="rotate(-90 236 221.2)">1</text>
<text x="237.4" y="216.7" transform="rotate(-90 237.4 216.7)">NC</text>
<text x="239.5" y="221.2" transform="rotate(-90 239.5 221.2)">2</text>
<text x="240.9" y="216.7" transform="rotate(-90 240.9 216.7)">A16</text>
<text x="243.1" y="221.2" transform="rotate(-90 243.1 221.2)">3</text>
<text x="244.5" y="216.7" transform="rotate(-90 244.5 216.7)">A15</text>
<text x="246.6" y="221.2" transform="rotate(-90 246.6 221.2)">4</text>
<text x="248" y="216.7" transform="rotate(-90 248 216.7)">A12</text>
<text x="250.1" y="221.2" transform="rotate(-90 250.1 221.2)">5</text>
<text x="251.5" y="216.7" transform="rotate(-90 251.5 216.7)">A7</text>
<text x="253.6" y="221.2" transform="rotate(-90 253.6 221.2)">6</text>
<text x="255.1" y="216.7" transform="rotate(-90 255.1 216.7)">A6</text>
<text x="257.2" y="221.2" transform="rotate(-90 257.2 221.2)">7</text>
<text x="258.6" y="216.7" transform="rotate(-90 258.6 216.7)">A5</text>
<text x="260.7" y="221.2" transform="rotate(-90 260.7 221.2)">8</text>
<text x="262.1" y="216.7" transform="rotate(-90 262.1 216.7)">A4</text>
<text x="264.2" y="221.2" transform="rotate(-90 264.2 221.2)">9</text>
<text x="265.6" y="216.7" transform="rotate(-90 265.6 216.7)">A3</text>
<text x="269.2" y="216.7" transform="rotate(-90 269.2 216.7)">A2</text>
<text x="272.7" y="216.7" transform="rotate(-90 272.7 216.7)">A1</text>
<text x="276.2" y="216.7" transform="rotate(-90 276.2 216.7)">A0</text>
<text x="279.8" y="216.7" transform="rotate(-90 279.8 216.7)">D0</text>
<text x="283.3" y="216.7" transform="rotate(-90 283.3 216.7)">D1</text>
<text x="286.8" y="216.7" transform="rotate(-90 286.8 216.7)">D2</text>
<text x="267.8" y="223.2" transform="rotate(-90 267.8 223.2)">10</text>
<text x="271.3" y="223.2" transform="rotate(-90 271.3 223.2)">11</text>
<text x="274.8" y="223.2" transform="rotate(-90 274.8 223.2)">12</text>
<text x="278.3" y="223.2" transform="rotate(-90 278.3 223.2)">13</text>
<text x="281.9" y="223.2" transform="rotate(-90 281.9 223.2)">14</text>
<text x="285.4" y="223.2" transform="rotate(-90 285.4 223.2)">15</text>
<text x="288.9" y="223.2" transform="rotate(-90 288.9 223.2)">16</text>
<text x="370.3" y="291.6">Kaveh Majidi (CONFIG IOI)</text>
</g>
<g font-size="3.2" fill="#f00">
<text x="154.5" y="194.7" transform="rotate(-90 154.5 194.7)">VCC</text>
<text x="237.4" y="196.5" transform="rotate(-90 237.4 196.5)">VCC</text>
</g>
<g font-size="3.2">
<text x="207.4" y="214.9" transform="rotate(-90 207.4 214.9)">GND</text>
<text x="290.3" y="216.7" transform="rotate(-90 290.3 216.7)">GND</text>
</g>
<g font-size="2.8" fill="#840000">
<text x="161.1" y="23.3">8</text>
<text x="182.9" y="19.8">10</text>
<text x="214.7" y="23.3">13</text>
<text x="158.7" y="27.4" transform="rotate(-90 158.7 27.4)">9</text>
<text x="182.9" y="26.8">9</text>
<text x="191.2" y="26.8">11</text>
<text x="214.7" y="30.4">12</text>
<text x="252.8" y="35.7">11</text>
<text x="269.5" y="35.7">10</text>
<text x="251" y="46.2">4</text>
<text x="158.7" y="49.2" transform="rotate(-90 158.7 49.2)">8</text>
<text x="251" y="53.3">5</text>
<text x="269.4" y="49.8">6</text>
<text x="273.4" y="61.1" transform="rotate(-90 273.4 61.1)">1</text>
<text x="280.4" y="61.1" transform="rotate(-90 280.4 61.1)">2</text>
<text x="284" y="61.1" transform="rotate(-90 284 61.1)">10</text>
<text x="287.5" y="61.1" transform="rotate(-90 287.5 61.1)">7</text>
<text x="291" y="61.1" transform="rotate(-90 291 61.1)">9</text>
<text x="298.1" y="61.1" transform="rotate(-90 298.1 61.1)">6</text>
<text x="301.6" y="61.1" transform="rotate(-90 301.6 61.1)">5</text>
<text x="305.1" y="61.1" transform="rotate(-90 305.1 61.1)">4</text>
<text x="308.6" y="61.1" transform="rotate(-90 308.6 61.1)">3</text>
<text x="58.2" y="71.7" transform="rotate(-90 58.2 71.7)">15</text>
<text x="65.2" y="71.7" transform="rotate(-90 65.2 71.7)">7</text>
<text x="68.8" y="71.7" transform="rotate(-90 68.8 71.7)">10</text>
<text x="72.3" y="71.7" transform="rotate(-90 72.3 71.7)">9</text>
<text x="79.3" y="71.7" transform="rotate(-90 79.3 71.7)">2</text>
<text x="82.9" y="71.7" transform="rotate(-90 82.9 71.7)">1</text>
<text x="89.9" y="71.7" transform="rotate(-90 89.9 71.7)">11</text>
<text x="93.5" y="71.7" transform="rotate(-90 93.5 71.7)">12</text>
<text x="97" y="71.7" transform="rotate(-90 97 71.7)">13</text>
<text x="100.5" y="71.7" transform="rotate(-90 100.5 71.7)">14</text>
<text x="155.7" y="66.4" transform="rotate(-90 155.7 66.4)">1</text>
<text x="159.2" y="66.4" transform="rotate(-90 159.2 66.4)">9</text>
<text x="166.3" y="66.4" transform="rotate(-90 166.3 66.4)">14</text>
<text x="169.8" y="66.4" transform="rotate(-90 169.8 66.4)">13</text>
<text x="173.4" y="66.4" transform="rotate(-90 173.4 66.4)">11</text>
<text x="176.9" y="66.4" transform="rotate(-90 176.9 66.4)">6</text>
<text x="180.4" y="66.4" transform="rotate(-90 180.4 66.4)">4</text>
<text x="183.9" y="66.4" transform="rotate(-90 183.9 66.4)">3</text>
<text x="160.6" y="77.5" transform="rotate(-90 160.6 77.5)">CK</text>
<text x="167.7" y="77.5" transform="rotate(-90 167.7 77.5)">D5</text>
<text x="171.2" y="77.5" transform="rotate(-90 171.2 77.5)">D4</text>
<text x="174.7" y="77.5" transform="rotate(-90 174.7 77.5)">D3</text>
<text x="178.2" y="77.5" transform="rotate(-90 178.2 77.5)">D2</text>
<text x="181.8" y="77.5" transform="rotate(-90 181.8 77.5)">D1</text>
<text x="185.3" y="77.5" transform="rotate(-90 185.3 77.5)">D0</text>
<text x="261.8" y="78">8</text>
<text x="274.7" y="72.2" transform="rotate(-90 274.7 72.2)">MR</text>
<text x="281.8" y="72.2" transform="rotate(-90 281.8 72.2)">CP</text>
<text x="285.3" y="73.9" transform="rotate(-90 285.3 73.9)">CET</text>
<text x="288.8" y="73.9" transform="rotate(-90 288.8 73.9)">CEP</text>
<text x="292.4" y="72.2" transform="rotate(-90 292.4 72.2)">PE</text>
<text x="299.4" y="72.2" transform="rotate(-90 299.4 72.2)">D3</text>
<text x="302.9" y="72.2" transform="rotate(-90 302.9 72.2)">D2</text>
<text x="306.5" y="72.2" transform="rotate(-90 306.5 72.2)">D1</text>
<text x="310" y="72.2" transform="rotate(-90 310 72.2)">D0</text>
<text x="318.6" y="78">16</text>
<text x="59.5" y="82.8" transform="rotate(-90 59.5 82.8)">MR</text>
<text x="66.6" y="82.8" transform="rotate(-90 66.6 82.8)">CP</text>
<text x="70.1" y="82.8" transform="rotate(-90 70.1 82.8)">E2</text>
<text x="73.6" y="82.8" transform="rotate(-90 73.6 82.8)">E1</text>
<text x="91.3" y="82.8" transform="rotate(-90 91.3 82.8)">D3</text>
<text x="94.8" y="82.8" transform="rotate(-90 94.8 82.8)">D2</text>
<text x="98.3" y="82.8" transform="rotate(-90 98.3 82.8)">D1</text>
<text x="101.9" y="82.8" transform="rotate(-90 101.9 82.8)">D0</text>
<text x="140.1" y="81.5">8</text>
<text x="149.6" y="82.9">GND</text>
<text x="157.1" y="79.2" transform="rotate(-90 157.1 79.2)">CLR</text>
<text x="186.7" y="82.9">VCC</text>
<text x="199.5" y="81.5">16</text>
<text x="271.3" y="79.4">GND</text>
<text x="305.7" y="79.4">VCC</text>
<text x="46.6" y="88.6">8</text>
<text x="56.1" y="89.9">GND</text>
<text x="80.7" y="84.5" transform="rotate(-90 80.7 84.5)">OE2</text>
<text x="84.2" y="84.5" transform="rotate(-90 84.2 84.5)">OE1</text>
<text x="97.6" y="89.9">VCC</text>
<text x="110.4" y="88.6">16</text>
<text x="167.7" y="89" transform="rotate(-90 167.7 89)">Q5</text>
<text x="171.2" y="89" transform="rotate(-90 171.2 89)">Q4</text>
<text x="174.7" y="89" transform="rotate(-90 174.7 89)">Q3</text>
<text x="178.2" y="89" transform="rotate(-90 178.2 89)">Q2</text>
<text x="181.8" y="89" transform="rotate(-90 181.8 89)">Q1</text>
<text x="185.3" y="89" transform="rotate(-90 185.3 89)">Q0</text>
<text x="292.4" y="87.2" transform="rotate(-90 292.4 87.2)">TC</text>
<text x="299.4" y="87.2" transform="rotate(-90 299.4 87.2)">Q3</text>
<text x="302.9" y="87.2" transform="rotate(-90 302.9 87.2)">Q2</text>
<text x="306.5" y="87.2" transform="rotate(-90 306.5 87.2)">Q1</text>
<text x="310" y="87.2" transform="rotate(-90 310 87.2)">Q0</text>
<text x="91.3" y="97.8" transform="rotate(-90 91.3 97.8)">Q3</text>
<text x="94.8" y="97.8" transform="rotate(-90 94.8 97.8)">Q2</text>
<text x="98.3" y="97.8" transform="rotate(-90 98.3 97.8)">Q1</text>
<text x="101.9" y="97.8" transform="rotate(-90 101.9 97.8)">Q0</text>
<text x="166.3" y="100.1" transform="rotate(-90 166.3 100.1)">15</text>
<text x="169.8" y="100.1" transform="rotate(-90 169.8 100.1)">12</text>
<text x="173.4" y="100.1" transform="rotate(-90 173.4 100.1)">10</text>
<text x="176.9" y="98.4" transform="rotate(-90 176.9 98.4)">7</text>
<text x="180.4" y="98.4" transform="rotate(-90 180.4 98.4)">5</text>
<text x="183.9" y="98.4" transform="rotate(-90 183.9 98.4)">2</text>
<text x="291" y="98.4" transform="rotate(-90 291 98.4)">15</text>
<text x="298.1" y="98.4" transform="rotate(-90 298.1 98.4)">11</text>
<text x="301.6" y="98.4" transform="rotate(-90 301.6 98.4)">12</text>
<text x="305.1" y="98.4" transform="rotate(-90 305.1 98.4)">13</text>
<text x="308.6" y="98.4" transform="rotate(-90 308.6 98.4)">14</text>
<text x="89.9" y="107.2" transform="rotate(-90 89.9 107.2)">6</text>
<text x="93.5" y="107.2" transform="rotate(-90 93.5 107.2)">5</text>
<text x="97" y="107.2" transform="rotate(-90 97 107.2)">4</text>
<text x="100.5" y="107.2" transform="rotate(-90 100.5 107.2)">3</text>
<text x="239.4" y="125.6">2</text>
<text x="217.6" y="129.2">3</text>
<text x="289.2" y="129.7" transform="rotate(-90 289.2 129.7)">2</text>
<text x="239.4" y="132.7">1</text>
<text x="239.4" y="138">10</text>
<text x="217.6" y="141.5">8</text>
<text x="239.4" y="145">9</text>
<text x="289.2" y="151.5" transform="rotate(-90 289.2 151.5)">1</text>
</g>
<g font-size="2.5">
<text x="55.4" y="52.3">GND</text>
<text x="87.2" y="50.5">GND</text>
<text x="260" y="89.5">GND</text>
<text x="138.3" y="94.8">GND</text>
<text x="44.8" y="96.6">GND</text>
<text x="256.5" y="138.9">GND</text>
<text x="178.8" y="154.6">GND GND</text>
<text x="261.7" y="159.9">GND GND</text>
<text x="161.2" y="167">GND</text>
<text x="244.1" y="170.5">GND</text>
<text x="154.1" y="237.7">GND</text>
<text x="237.1" y="235.9">GND</text>
<text x="203.5" y="241.2">GND</text>
<text x="286.4" y="246.5">GND</text>
</g>
</svg>
